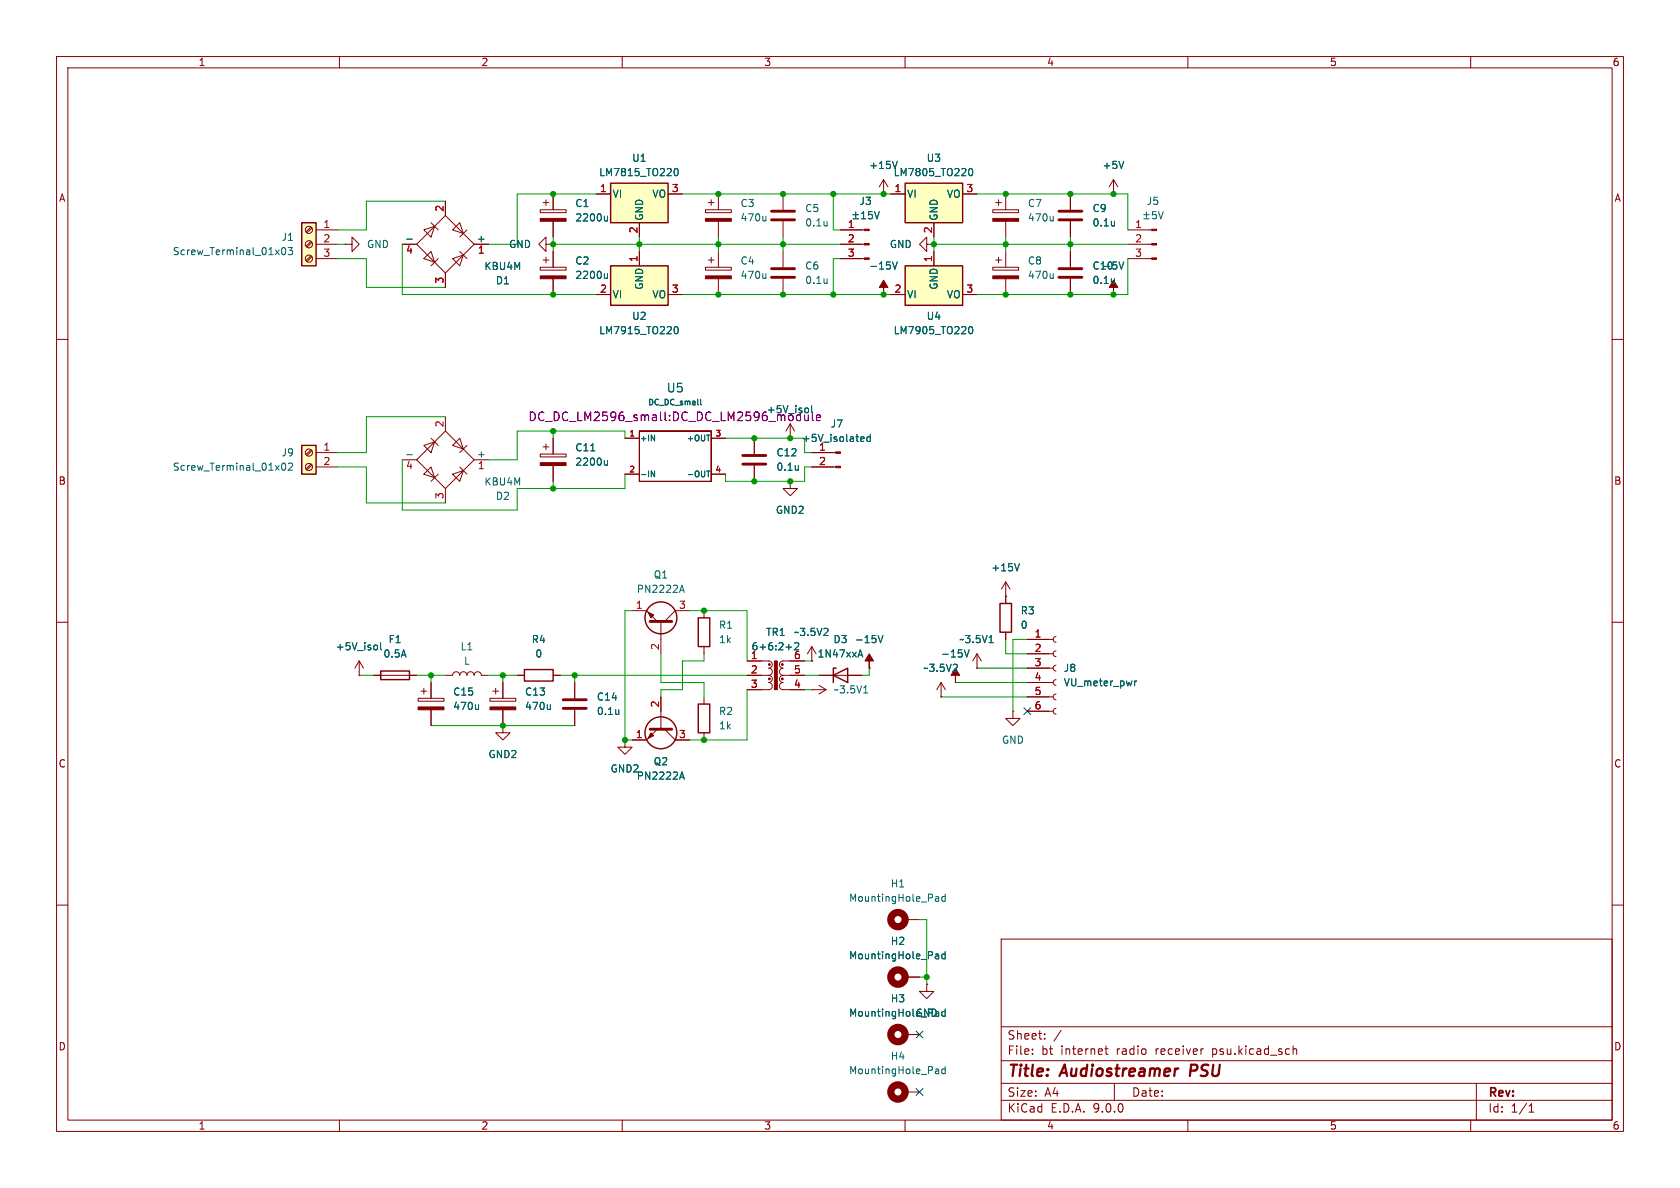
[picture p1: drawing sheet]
<svg xmlns="http://www.w3.org/2000/svg" width="297mm" height="210mm" viewBox="0 0 297 210" stroke-linecap="round" stroke-linejoin="round" font-family="sans-serif">
<g fill="none" stroke="#840000" stroke-width=".18">
<path d="M10 10h277v190h-277zM12 12h273v186h-273zM60 10v2M110 10v2M160 10v2M210 10v2M260 10v2M76.2 39.4l1.3 1.2M78.7 38.1l5.1 5.1-5.1 5.1-5-5.1zM78.7 35.6v2.5M81.3 39.4l.6 1.9-1.9-.7zM95.5 37.1h4.6v.5h-4.6z"/>
<path d="M96 35.8h1M96.5 35.3v1M97.8 34.3v2.8M97.8 39.1v2.8M156.2 34.3h.1M156.2 31.8l-.8 1.2M156.2 31.8l.8 1.2M156.2 31.8v2.5M61 43.2h1.2v-1.3l1.3 1.3-1.3 1.3v-1.3M61 43.2h.1M71.1 43.2h2.6M74.9 45.7l1.3-1.2 .6 1.9z"/>
<path d="M74.9 40.6l1.9-.6-.6 1.9zM77.5 45.7l-1.3 1.3M78.7 48.3v2.5M80 45.7l1.9-.6-.6 1.9zM81.3 44.5l1.2 1.2M82.5 40.6l-1.2 1.3M83.8 43.2h2.6M95.5 47.2h4.6v.6h-4.6zM96 46h1M96.5 43.2v-1.3l-1.3 1.3 1.3 1.3v-1.3h1.3M96.5 45.5v1M97.8 43.2h.1"/>
<path d="M97.8 44.5v2.7M97.8 49.3v2.8M148.6 40.6h4.2M148.6 43.2h4.2M148.6 45.7h4.2M156.2 52.1h.1M10 60h2M96 79h1M96.5 78.5v1M97.8 77.5v2.8M110.5 77.5h2.5M113 76.2v8.9z"/>
<path d="M113 76.2h12.7zM125.7 76.2v8.9zM125.7 77.5h2.6M133.3 77.5v2.8M285 60h2M95.5 80.3h4.6v.5h-4.6zM97.8 82.3v2.8M110.5 83.8h2.5M113 85.1h12.7zM125.7 83.8h2.6M133.3 82.3v2.8M139.7 85.1v1.3h1.3l-1.3 1.2-1.3-1.2h1.3"/>
<path d="M139.7 85.1h.1M10 110h2M111.8 108h2.5l1.9 1.9M116.8 109.9v5.7M121.9 108h-2.5l-1.9 1.9M124.5 108v1.2M124.5 114.3v1.3M285 110h2M101.6 120.7v2.7M101.6 125.5v2.8M110.5 130.8v1.3h1.3l-1.3 1.3-1.3-1.3h1.3M110.5 130.8h.1"/>
<path d="M116.2 128.9l-1.9 1.9h-2.5M116.8 123.2v5.7M117.5 128.9l1.9 1.9h2.5M124.5 123.2v1.3M124.5 129.5v1.3M10 160h2M163.8 174v1.3h1.3l-1.3 1.2-1.2-1.2h1.2M163.8 174h.1M177 166h108v32h-108zM285 160h2M60 198v2M110 198v2"/>
<path d="M160 198v2M160 182.9h2.6M160 193h2.6M177 194.5h108M177 191.5h108M177 187.5h108M177 181.5h108M182.5 186.3v.1M182.5 185.5v.1M184.7 183.6v.1M184.7 182.8v.1M187.6 182.1l-1.3 2"/>
<path d="M195.3 185.4h.6M195.5 184.9v1.3l.4 .2M197 191.5v3M210 198v2M212.6 185.4h.1M228.6 185.5l.2-.1 .4 .1v.9M228.6 184.9v1.5M260 198v2M261 191.5v6.5M270.3 196.6h.9M270.3 195.5l.4-.4v1.5"/>
</g>
<path d="M210.6 188.2l-.3 2" fill="none" stroke="#840000" stroke-width=".4"/>
<g fill="#840000" stroke="#840000" stroke-width=".18">
<path d="M95.5 48.8h4.6v.5h-4.6z"/>
<path d="M114.6 108.2l1 .5-.5 .5z"/>
<path d="M95.5 38.6h4.6v.5h-4.6z"/>
<path d="M156.2 49.5l.8 1.3h-.8v1.3v-1.3h-.8z"/>
<path d="M115.1 129.5l.5 .5-1 .6z"/>
<path d="M152.8 40.5h.9v.3h-.9z"/>
<path d="M152.8 43.1h.9v.2h-.9z"/>
<path d="M152.8 45.6h.9v.2h-.9z"/>
<path d="M95.5 81.8h4.6v.5h-4.6z"/>
</g>
<g fill="none" stroke="#006464" stroke-width=".18">
<path d="M107.4 38.2v.9M107.4 38.9l-.2 .2-.3-.1M150.8 38h1M150.8 38.7h1M151.3 37.5v.9M152.3 38.7h.7M152.3 37.8l.4-.4v1.3M154.2 37.4h-.6l-.1 .6 .2-.1 .4 .1 .1 .1v.5l-.2 .1-.5-.1M154.6 37.4l.4 1.3 .5-1.3M158.6 28.5l-.4 1.3M71.9 42.3h1M107.4 48.4v.8"/>
<path d="M107.4 49.1l-.2 .1h-.3M157.8 46.3l.4 1.3 .4-1.3M104.4 79.7h.8M115.1 76.9l.6 1v-1M123.9 70.6v.8l.1 .2M107.4 81.4v.8M107.4 82.1l-.2 .1h-.3M115.1 83.3l.6 1v-1M124.9 83.3h.6M141.1 82.3v.8M141.1 83v.1M120.3 104.4h.6"/>
<path d="M120.6 103.4l.4 1.3M109.4 125.5v.8M109.4 126.2h-.1M120.3 137.4h.6M120.6 136.5l.4 1.2M167.1 178.4v1.2M167.1 178.9l-.4-.1-.2 .2 .1 .6h.5M165.5 189h.3l.1 .1v.7M165.9 189.7l-.4 .1M165.9 189.3h-.4M167.1 188.5v1.3M167.1 189h-.4l-.2 .2 .1 .5h.5"/>
</g>
<path d="M131.3 80.5h4.1M131.3 82h4.1M114.9 109.9h3.8M99.6 123.7h4M99.6 125.2h4M114.9 128.9h3.8" fill="none" stroke="#840000" stroke-width=".51"/>
<g fill="none" stroke="#840000" stroke-width=".25">
<path d="M123.4 109.2h2.1v5.1h-2.1zM123.4 124.5h2.1v5h-2.1z"/>
<circle cx="116.8" cy="109.2" r="2.82"/>
<circle cx="116.8" cy="129.5" r="2.82"/>
</g>
<g fill="none" stroke="#840000" stroke-width="1.3">
<circle cx="158.7" cy="193" r="1.27"/>
<circle cx="158.7" cy="182.9" r="1.27"/>
</g>
<path d="M141.5 72.8v1.6M141.5 74.3l-.4 .1M142.2 73.3l.1 1 .4 .1 .2-.2M142.9 73.3v1.1M143.6 72.8v1.3l.2 .3M144.3 73.8l.8-.1-.1-.3-.4-.1-.3 .3 .1 .7h.6" fill="none" stroke="#840084" stroke-width=".18"/>
<path d="M53.3 78.7h2.6v5.1h-2.6z" fill="#ffffc2"/>
<path d="M53.3 78.7h2.6v5.1h-2.6z" fill="none" stroke="#840000" stroke-width=".25"/>
<g fill="none" stroke="#840000" stroke-width=".18">
<path d="M55 79.5l-.9 .8M55.1 79.7l-.8 .8M139.7 77.5h.1M139.7 74.9l-.8 1.3M139.7 74.9l.8 1.3M139.7 74.9v2.6M55 82l-.9 .9M55.1 82.2l-.8 .9M55.9 80h3.8M55.9 82.6h3.8M172.7 118.1h.1M172.7 115.6l-.7 1.2"/>
<path d="M172.7 115.6l.8 1.2M172.7 115.6v2.5M168.9 120.7h.1"/>
<circle cx="54.6" cy="80" r=".63"/>
<circle cx="54.6" cy="82.5" r=".63"/>
</g>
<path d="M142.7 72.1l.2 .3v.3l-.2 .3M143.5 71.7v1.1l.2 .2M49.9 82l.2-.1a.68 .68 0 0 1 .4 .6 .68 .68 0 0 1-.4 .6l-.2-.1-.1-.4zM51 82l.5-.1 .2 .3-.8 .9h.8M170.5 114.9l.4 1.2 .4-1.2M174.9 113.6h.7" fill="none" stroke="#006464" stroke-width=".18"/>
<path d="M168.9 118.1l.8 1.3h-.8v1.3v-1.3h-.8z" fill="#840000" stroke="#840000" stroke-width=".18"/>
<path d="M160 47h10.2v7h-10.2z" fill="#ffffc2"/>
<path d="M160 47h10.2v7h-10.2zM176.8 106.7h2v5.1h-2z" fill="none" stroke="#840000" stroke-width=".25"/>
<g fill="none" stroke="#840000" stroke-width=".18">
<path d="M157.5 52.1h2.5M165.1 44.5v2.5M170.2 52.1h2.5M74.9 78.7l1.9-.6-.6 1.9zM76.2 77.5l1.3 1.2M78.7 76.2l5.1 5.1-5.1 5.1-5-5.1zM78.7 73.7v2.5M80 78.7l1.3-1.2 .6 1.9zM82.5 78.7l-1.2 1.3M71.1 81.3h2.6M74.9 83.8l1.3-1.2 .6 1.9zM77.5 83.8l-1.3 1.3"/>
<path d="M78.7 86.4v2.5M80 83.8l1.9-.6-.6 1.9zM81.3 82.6l1.2 1.2M83.8 81.3h2.6M143.5 80h4.2M143.5 82.6h4.2M153.7 118.1h.1M177.8 105.4h.1M177.8 102.9l-.8 1.2M177.8 102.9l.8 1.2M177.8 102.9v3.8M177.8 111.8v1.2"/>
<path d="M181.6 113h4.6M181.6 115.6h4.6M181.6 118.1h4.6M186.7 112.5l-.4 .2-.1 .3 .1 .4 .4 .1M186.7 115.1l-.4 .1-.1 .4 .1 .3 .4 .2M186.7 117.6l-.4 .2-.1 .3 .1 .4 .4 .1M143.5 121.9h.1M143.5 121.9h2.5M144.8 121.2l1.2 .7M146 121.9l-1.2 .8M166.4 123.2h.1M166.4 120.7l-.8 1.2"/>
<path d="M166.4 120.7l.7 1.2M166.4 120.7v2.5M179.1 125.7v1.3h1.2l-1.2 1.3-1.3-1.3h1.3M179.1 125.7h.1M181.6 120.7h4.6M181.6 123.2h4.6M181.6 125.7h4.6M186.7 120.1l-.4 .2-.1 .4 .1 .3 .4 .2M186.7 122.7l-.4 .1-.1 .4 .1 .3 .4 .2M186.7 125.2l-.4 .2-.1 .3 .1 .4 .4 .1M160 162.6h2.6M160 172.7h2.6"/>
</g>
<g fill="none" stroke="#006464" stroke-width=".18">
<path d="M171.4 57.9l.1-.2a.68 .68 0 0 1 .5 .7 .68 .68 0 0 1-.5 .6l-.1-.1-.2-.4zM152.3 77.2l.4 .1 .1 .2-.6 .1M152.7 78h-.4M153.9 77.3l-.4-.1-.3 .2 .2 .6h.5M153.9 76.8v1.2M71.9 80.4h1M180.2 99.6l-.4 1.3M155.2 112.3l.5 1.3 .4-1.3M152.7 122.5h.7M200.6 120.4v.8M201 120.4l-.4 .2M165.5 158.5h.3l.1 .2v.6"/>
<path d="M165.9 159.3h-.4M165.9 158.8h-.4M167.1 158.5h-.4l-.2 .2 .1 .6h.5M167.1 158.1v1.2M165.5 168.6h.3l.1 .2v.7M165.9 169.4l-.4 .1M165.9 168.9l-.4 .1M167.1 168.2v1.3M167.1 168.7l-.4-.1-.2 .3 .1 .5h.5"/>
</g>
<g fill="none" stroke="#840000" stroke-width="1.3">
<circle cx="158.7" cy="162.6" r="1.27"/>
<circle cx="158.7" cy="172.7" r="1.27"/>
</g>
<g fill="#840000" stroke="#840000" stroke-width=".18">
<path d="M147.7 79.9h.9v.2h-.9z"/>
<path d="M147.7 82.4h.9v.3h-.9z"/>
<path d="M153.7 115.6l.7 1.2h-.7v1.3v-1.3h-.8z"/>
</g>
<path d="M53.3 39.4h2.6v7.6h-2.6z" fill="#ffffc2"/>
<path d="M53.3 39.4h2.6v7.6h-2.6zM67.3 118.6h5.1v1.5h-5.1zM92.7 118.4h5.1v2h-5.1zM147.3 119.4l2.6-1.3v2.6zM147.8 118.1h-.5v2.6" fill="none" stroke="#840000" stroke-width=".25"/>
<g fill="none" stroke="#840000" stroke-width=".18">
<path d="M138.4 34.3v2.8M138.4 39.1v2.8M175.5 37.1h4.6v.5h-4.6zM176 35.8h1M176.5 35.3v1M177.8 34.3v2.8M177.8 39.1v2.8M55 40.1l-.9 .9M55 42.7l-.9 .8M55 45.2l-.9 .9M55.1 40.3l-.8 .8M55.1 42.8l-.8 .9"/>
<path d="M55.1 45.4l-.8 .8M55.9 40.6h3.8M55.9 43.2h3.8M55.9 45.7h3.8M124.7 47.2h4.6v.6h-4.6zM125.2 46h1M125.7 45.5v1M127 44.5v2.7M127 49.3v2.8M63.5 119.4h.1M63.5 116.8l-.8 1.3M63.5 116.8l.8 1.3"/>
<path d="M63.5 116.8v2.6M66 119.4h7.7M78.7 119.4h1.3a.64 .64 0 0 1 .6-.7 .64 .64 0 0 1 .7 .7 .64 .64 0 0 1 .6-.7 .64 .64 0 0 1 .6 .7 .64 .64 0 0 1 .7-.7 .64 .64 0 0 1 .6 .7 .64 .64 0 0 1 .7-.7 .64 .64 0 0 1 .6 .7h1.3M91.4 119.4h1.3M97.8 119.4h1.3M144.8 119.4h7.6M73.9 123.4h4.6v.6h-4.6zM74.4 122.2h1M74.9 121.7v1M76.2 120.7v2.7M76.2 125.5v2.8M86.6 123.4h4.6v.6h-4.6z"/>
<path d="M87.1 122.2h1M87.6 121.7v1M88.9 128.3v1.2h1.3l-1.3 1.3-1.3-1.3h1.3M88.9 128.3h.1M88.9 120.7v2.7M88.9 125.5v2.8"/>
<circle cx="54.6" cy="40.6" r=".63"/>
<circle cx="54.6" cy="45.7" r=".63"/>
<circle cx="54.6" cy="43.2" r=".63"/>
</g>
<g fill="none" stroke="#006464" stroke-width=".18">
<path d="M146.2 39.1v.8M146.2 39.8v.1M186.2 38.2v.9M186.2 38.9l-.2 .2M49.9 43.9l.2-.1a.68 .68 0 0 1 .4 .6 .68 .68 0 0 1-.4 .6l-.2-.1-.1-.4zM50.9 43.8h.8l-.4 .4 .4 .2v.5l-.2 .1-.6-.1M135.4 48.4v.8M135.4 49.1l-.2 .1M66.5 114l.2 .3v.3l-.2 .3M67.3 113.6v1.1M151.8 115.8h.6M152.1 114.9l.4 1.2"/>
<path d="M84.6 124.6v.8M84.6 125.3l-.2 .1M97.3 124.6v.8M97.3 125.3l-.2 .1"/>
</g>
<g fill="#840000" stroke="#840000" stroke-width=".18">
<path d="M86.6 125h4.6v.5h-4.6z"/>
<path d="M124.7 48.8h4.6v.5h-4.6z"/>
<path d="M175.5 38.6h4.6v.5h-4.6z"/>
<path d="M73.9 125h4.6v.5h-4.6z"/>
</g>
<path d="M136.4 37.3h4.1M136.4 38.9h4.1" fill="none" stroke="#840000" stroke-width=".51"/>
<path d="M160 32.4h10.2v7h-10.2z" fill="#ffffc2"/>
<path d="M160 32.4h10.2v7h-10.2z" fill="none" stroke="#840000" stroke-width=".25"/>
<g fill="none" stroke="#840000" stroke-width=".18">
<path d="M124.7 37.1h4.6v.5h-4.6zM125.2 35.8h1M125.7 35.3v1M127 34.3v2.8M127 39.1v2.8M157.5 34.3h2.5M165.1 39.4v2.5M170.2 34.3h2.5M189.2 34.3v2.8M189.2 39.1v2.8M138.4 44.5v2.7M138.4 49.3v2.8"/>
<path d="M163.8 43.2v-1.3l-1.2 1.3 1.2 1.3v-1.3h1.3M165.1 43.2h.1M175.5 47.2h4.6v.6h-4.6zM176 46h1M176.5 45.5v1M177.8 44.5v2.7M177.8 49.3v2.8M189.2 44.5v2.7M189.2 49.3v2.8M196.8 52.1h.1"/>
</g>
<path d="M135.4 38.2v.9M135.4 38.9l-.2 .2M171.4 29.9l.1-.1a.68 .68 0 0 1 .5 .6 .68 .68 0 0 1-.5 .7l-.1-.2-.2-.3zM197 39.1v.8M197 39.8v.1M146.2 49.3v.8M146.2 50h.1M186.2 48.4v.8M186.2 49.1l-.2 .1M197 49.3v.8M197 50h.1M197.8 46.3l.4 1.3 .5-1.3" fill="none" stroke="#006464" stroke-width=".18"/>
<g fill="#840000" stroke="#840000" stroke-width=".18">
<path d="M175.5 48.8h4.6v.5h-4.6z"/>
<path d="M196.8 49.5l.8 1.3h-.8v1.3v-1.3h-.7z"/>
<path d="M124.7 38.6h4.6v.5h-4.6z"/>
</g>
<path d="M187.2 37.3h4.1M187.2 38.9h4.1M136.4 47.5h4.1M136.4 49h4.1M187.2 47.5h4.1M187.2 49h4.1" fill="none" stroke="#840000" stroke-width=".51"/>
<path d="M107.9 32.4h10.2v7h-10.2z" fill="#ffffc2"/>
<path d="M107.9 32.4h10.2v7h-10.2z" fill="none" stroke="#840000" stroke-width=".25"/>
<g fill="none" stroke="#840000" stroke-width=".18">
<path d="M105.4 34.3h2.5M113 39.4v2.5M118.1 34.3h2.5M196.8 34.3h.1M196.8 31.8l-.7 1.2M196.8 31.8l.8 1.2M196.8 31.8v2.5M199.4 40.6h4.2M199.4 43.2h4.2M199.4 45.7h4.2M143.5 116.8h.1M143.5 114.3l-.8 1.3"/>
<path d="M143.5 114.3l.8 1.3M143.5 114.3v2.5"/>
</g>
<path d="M119.3 29.9l.2-.1a.68 .68 0 0 1 .4 .6 .68 .68 0 0 1-.4 .7 .84 .84 0 0 1-.2-1.2zM198.7 28.5l-.5 1.3M202.2 38h1M202.2 38.7h1M202.7 37.5v.9M204.4 37.4h-.6l-.1 .6 .2-.1 .4 .1 .1 .1v.5l-.2 .1-.5-.1M204.8 37.4l.4 1.3 .4-1.3" fill="none" stroke="#006464" stroke-width=".18"/>
<g fill="#840000" stroke="#840000" stroke-width=".18">
<path d="M203.6 40.5h.9v.3h-.9z"/>
<path d="M203.6 43.1h.9v.2h-.9z"/>
<path d="M203.6 45.6h.9v.2h-.9z"/>
</g>
<path d="M107.9 47h10.2v7h-10.2z" fill="#ffffc2"/>
<g fill="none" stroke="#840000" stroke-width=".25">
<path d="M107.9 47h10.2v7h-10.2z"/>
<circle cx="136" cy="117.5" r=".13"/>
<circle cx="138.3" cy="117.5" r=".13"/>
<circle cx="136" cy="120" r=".13"/>
<circle cx="138.3" cy="120" r=".13"/>
</g>
<g fill="none" stroke="#840000" stroke-width=".18">
<path d="M78.7 35.6v2.5M97.8 34.3v2.8M97.8 39.1v2.8M105.4 34.3h2.5M113 39.4v2.5M118.1 34.3h2.5M156.2 34.3h.1M157.5 34.3h2.5M165.1 39.4v2.5M170.2 34.3h2.5M189.2 34.3v2.8M189.2 39.1v2.8"/>
<path d="M196.8 34.3h.1M71.1 43.2h2.6M78.7 48.3v2.5M83.8 43.2h2.6M97.8 43.2h.1M97.8 44.5v2.7M97.8 49.3v2.8M105.4 52.1h2.5M113 44.5v2.5M118.1 52.1h2.5M148.6 43.2h3.8M148.6 40.6h3.8"/>
<path d="M148.6 45.7h3.8M156.2 52.1h.1M157.5 52.1h2.5M165.1 43.2h.1M165.1 44.5v2.5M170.2 52.1h2.5M189.2 44.5v2.7M189.2 49.3v2.8M196.8 52.1h.1M97.8 77.5v2.8M110.5 77.5h2.5M125.7 77.5h2.6"/>
<path d="M133.3 77.5v2.8M139.7 77.5h.1M97.8 82.3v2.8M110.5 83.8h2.5M125.7 83.8h2.6M133.3 82.3v2.8M139.7 85.1h.1M143.5 80h3.8M143.5 82.6h3.8M63.5 119.4h.1M66 119.4h1.3M72.4 119.4h1.3"/>
<path d="M91.4 119.4h1.3M97.8 119.4h1.3M132.1 116.8h3.8a.64 .64 0 0 1 .6 .7 .64 .64 0 0 1-.6 .6M132.1 119.4h3.8M135.9 119.4a.64 .64 0 0 1 .6 .6 .64 .64 0 0 1-.6 .7 .64 .64 0 0 1 .6 .6 .64 .64 0 0 1-.6 .6h-3.8M135.9 118.1a.64 .64 0 0 1 .6 .6 .64 .64 0 0 1-.6 .7M138.4 118.1a.63 .63 0 0 0-.6 .6 .63 .63 0 0 0 .6 .7M138.4 119.4a.63 .63 0 0 0-.6 .6 .63 .63 0 0 0 .6 .7 .64 .64 0 0 0-.6 .6 .64 .64 0 0 0 .6 .6h3.8M138.4 119.4h3.8M142.2 116.8h-3.8a.63 .63 0 0 0-.6 .7 .63 .63 0 0 0 .6 .6M143.5 116.8h.1M144.8 119.4h2.5"/>
<path d="M149.9 119.4h2.5M153.7 118.1h.1M172.7 118.1h.1M177.8 105.4h.1M177.8 105.4v1.3M177.8 111.8v1.2M181.6 113h3.8M181.6 115.6h3.8M181.6 118.1h3.8M76.2 120.7v2.7M76.2 125.5v2.8M88.9 128.3h.1"/>
<path d="M88.9 120.7v2.7M88.9 125.5v2.8M101.6 120.7v2.7M101.6 125.5v2.8M110.5 130.8h.1M111.8 130.8h2.5M116.8 123.2v2.5M119.4 130.8h2.5M166.4 123.2h.1M168.9 120.7h.1M181.6 120.7h3.8M181.6 123.2h3.8"/>
<path d="M181.6 125.7h3.8M160 172.7h2.6M163.8 174h.1M160 182.9h2.6"/>
</g>
<g fill="none" stroke="#006464" stroke-width=".18">
<path d="M107.4 38.2v.9M107.4 38.9l-.2 .2-.3-.1M119.3 29.9l.2-.1a.68 .68 0 0 1 .4 .6 .68 .68 0 0 1-.4 .7 .84 .84 0 0 1-.2-1.2zM150.8 38h1M150.8 38.7h1M151.3 37.5v.9M152.3 38.7h.7M152.3 37.8l.4-.4v1.3M154.2 37.4h-.6l-.1 .6 .2-.1 .4 .1 .1 .1v.5l-.2 .1-.5-.1M154.6 37.4l.4 1.3 .5-1.3M158.6 28.5l-.4 1.3M171.4 29.9l.1-.1a.68 .68 0 0 1 .5 .6 .68 .68 0 0 1-.5 .7l-.1-.2-.2-.3z"/>
<path d="M197 39.1v.8M197 39.8v.1M198.7 28.5l-.5 1.3M71.9 42.3h1M107.4 48.4v.8M107.4 49.1l-.2 .1h-.3M119.3 57.8l.2-.1a.68 .68 0 0 1 .4 .7 .68 .68 0 0 1-.4 .6 .84 .84 0 0 1-.2-1.2zM157.8 46.3l.4 1.3 .4-1.3M171.4 57.9l.1-.2a.68 .68 0 0 1 .5 .7 .68 .68 0 0 1-.5 .6l-.1-.1-.2-.4zM197 49.3v.8M197 50h.1M197.8 46.3l.4 1.3 .5-1.3"/>
<path d="M104.4 79.7h.8M115.1 76.9l.6 1v-1M123.9 70.6v.8l.1 .2M142.7 72.1l.2 .3v.3l-.2 .3M143.5 71.7v1.1l.2 .2M152.3 77.2l.4 .1 .1 .2-.6 .1M152.7 78h-.4M153.9 77.3l-.4-.1-.3 .2 .2 .6h.5M153.9 76.8v1.2M107.4 81.4v.8M107.4 82.1l-.2 .1h-.3M115.1 83.3l.6 1v-1"/>
<path d="M124.9 83.3h.6M141.1 82.3v.8M141.1 83v.1M180.2 99.6l-.4 1.3M66.5 114l.2 .3v.3l-.2 .3M67.3 113.6v1.1M139 114.4h.9M140.5 113.7l.5-.1 .2 .4-.8 .9M151.8 115.8h.6M152.1 114.9l.4 1.2M155.2 112.3l.5 1.3 .4-1.3M170.5 114.9l.4 1.2 .4-1.2"/>
<path d="M174.9 113.6h.7M84.6 124.6v.8M84.6 125.3l-.2 .1M97.3 124.6v.8M97.3 125.3l-.2 .1M109.4 125.5v.8M109.4 126.2h-.1M120.3 137.4h.6M120.6 136.5l.4 1.2M200.6 120.4v.8M201 120.4l-.4 .2M165.5 168.6h.3l.1 .2v.7"/>
<path d="M165.9 169.4l-.4 .1M165.9 168.9l-.4 .1M167.1 168.2v1.3M167.1 178.4v1.2M167.1 178.9l-.4-.1-.2 .2 .1 .6h.5M167.1 168.7l-.4-.1-.2 .3 .1 .5h.5"/>
</g>
<path d="M136.9 116.8h.5v5.1h-.5z" fill="#840000" stroke="#840000" stroke-width=".18"/>
<g fill="none" stroke="#009600" stroke-width=".18">
<path d="M78.7 35.6h-13.9v5h-5.1M105.4 34.3h-14v8.9h-5M120.6 34.3h36.9M147.3 34.3v6.3h1.3M172.7 34.3h26.7v6.3M59.7 45.7h5.1v5.1h13.9M59.7 43.2h1.3M71.1 43.2v8.9h34.3M97.8 43.2h50.8M97.8 41.9v2.6M113 41.9v2.6M120.6 52.1h36.9"/>
<path d="M127 41.9v2.6M138.4 41.9v2.6M148.6 45.7h-1.3v6.4M165.1 43.2h34.3M165.1 41.9v2.6M177.8 41.9v2.6M189.2 41.9v2.6M199.4 45.7v6.4h-26.7M78.7 73.7h-13.9v6.3h-5.1M97.8 76.2v1.3M110.5 77.5v-1.3h-19.1v5.1h-5M128.3 77.5h13.9v2.5h1.3"/>
<path d="M59.7 82.6h5.1v6.3h13.9M71.1 81.3v8.9h20.3v-3.8h19.1v-2.6M97.8 85.1v1.3M143.5 82.6h-1.3v2.5h-13.9v-1.3M63.5 119.4h2.5M73.7 119.4h5M76.2 119.4v1.3M86.4 119.4h5M88.9 119.4v1.3M99.1 119.4h33M101.6 119.4v1.3M111.8 108h-1.3v22.8h1.3"/>
<path d="M116.8 115.6v5.1h7.7v2.5M121.9 108h10.2v8.8M124.5 115.6v1.2h-3.9v5.1h-3.8v1.3M142.2 119.4h2.6M142.2 116.8h1.3M153.7 118.1v1.3h-1.3M172.7 118.1h8.9M177.8 113v2.6h3.8M181.6 113h-2.5v12.7M76.2 128.3h25.4M132.1 121.9v8.9h-10.2M142.2 121.9h1.3"/>
<path d="M166.4 123.2h15.2M168.9 120.7h12.7M162.6 162.6h1.2v11.4M162.6 172.7h1.2"/>
</g>
<path d="M181 125.1l1.2 1.2M182.2 125.1l-1.2 1.2M162 192.4l1.2 1.2M162 182.3l1.2 1.2M163.2 192.4l-1.2 1.2M163.2 182.3l-1.2 1.2" fill="none" stroke="#000084" stroke-width=".18"/>
<path d="M141.5 72.8v1.6M141.5 74.3l-.4 .1M142.2 73.3l.1 1 .4 .1 .2-.2M142.9 73.3v1.1M143.6 72.8v1.3l.2 .3M144.3 73.8l.8-.1-.1-.3-.4-.1-.3 .3 .1 .7h.6" fill="none" stroke="#840084" stroke-width=".18"/>
<g fill="#009600" stroke="#009600" stroke-width=".18">
<circle cx="97.8" cy="34.3" r=".46"/>
<circle cx="97.8" cy="43.2" r=".46"/>
<circle cx="97.8" cy="52.1" r=".46"/>
<circle cx="127" cy="43.2" r=".46"/>
<circle cx="127" cy="52.1" r=".46"/>
<circle cx="138.4" cy="43.2" r=".46"/>
<circle cx="138.4" cy="34.3" r=".46"/>
<circle cx="138.4" cy="52.1" r=".46"/>
<circle cx="127" cy="34.3" r=".46"/>
<circle cx="113" cy="43.2" r=".46"/>
<circle cx="147.3" cy="52.1" r=".46"/>
<circle cx="156.2" cy="52.1" r=".46"/>
<circle cx="147.3" cy="34.3" r=".46"/>
<circle cx="156.2" cy="34.3" r=".46"/>
<circle cx="133.3" cy="85.1" r=".46"/>
<circle cx="139.7" cy="85.1" r=".46"/>
<circle cx="133.3" cy="77.5" r=".46"/>
<circle cx="139.7" cy="77.5" r=".46"/>
<circle cx="97.8" cy="86.4" r=".46"/>
<circle cx="97.8" cy="76.2" r=".46"/>
<circle cx="177.8" cy="34.3" r=".46"/>
<circle cx="165.1" cy="43.2" r=".46"/>
<circle cx="177.8" cy="43.2" r=".46"/>
<circle cx="177.8" cy="52.1" r=".46"/>
<circle cx="189.2" cy="52.1" r=".46"/>
<circle cx="196.8" cy="52.1" r=".46"/>
<circle cx="189.2" cy="34.3" r=".46"/>
<circle cx="189.2" cy="43.2" r=".46"/>
<circle cx="196.8" cy="34.3" r=".46"/>
<circle cx="124.5" cy="108" r=".46"/>
<circle cx="124.5" cy="130.8" r=".46"/>
<circle cx="110.5" cy="130.8" r=".46"/>
<circle cx="163.8" cy="172.7" r=".46"/>
<circle cx="88.9" cy="128.3" r=".46"/>
<circle cx="76.2" cy="119.4" r=".46"/>
<circle cx="101.6" cy="119.4" r=".46"/>
<circle cx="88.9" cy="119.4" r=".46"/>
</g>
<g font-size="2.8" fill="#840000">
<text x="178" y="190.9">Title:</text>
<text x="187.7" y="190.9">Audiostreamer</text>
<text x="211.2" y="190.9">PSU</text>
</g>
<text font-size="2.1" fill="#006464" x="117.8" y="69.6">U5</text>
<text font-size="2.1" fill="#840084" x="93.3" y="74.7">DC_DC_LM2596_small:DC_DC_LM2596_module</text>
<g font-size="2.1" fill="#840000">
<text x="178" y="184">Sheet:</text>
<text x="178" y="186.7">File:</text>
<text x="184.1" y="186.7">bt</text>
<text x="187.6" y="186.7">internet</text>
<text x="197.5" y="186.7">radio</text>
<text x="204.6" y="186.7">receiver</text>
<text x="214.7" y="186.7">psu.kicad_sch</text>
<text x="178" y="196.9">KiCad</text>
<text x="178" y="194.1">Size:</text>
<text x="184.7" y="194.1">A4</text>
<text x="185.7" y="196.9">E.D.A.</text>
<text x="193.3" y="196.9">9.0.0</text>
<text x="200" y="194.1">Date:</text>
<text x="263" y="194.3">Rev:</text>
<text x="263" y="196.9">Id:</text>
<text x="267.1" y="196.9">1/1</text>
</g>
<g font-size="1.8" fill="#840000">
<text x="35" y="11.9">1</text>
<text x="85" y="11.9">2</text>
<text x="135" y="11.9">3</text>
<text x="185" y="11.9">4</text>
<text x="235" y="11.9">5</text>
<text x="285" y="11.9">6</text>
<text x="10.3" y="35.9">A</text>
<text x="285.3" y="35.9">A</text>
<text x="10.3" y="85.9">B</text>
<text x="285.3" y="85.9">B</text>
<text x="10.3" y="135.9">C</text>
<text x="285.3" y="135.9">C</text>
<text x="10.3" y="185.9">D</text>
<text x="285.3" y="185.9">D</text>
<text x="35" y="199.9">1</text>
<text x="85" y="199.9">2</text>
<text x="135" y="199.9">3</text>
<text x="185" y="199.9">4</text>
<text x="235" y="199.9">5</text>
<text x="285" y="199.9">6</text>
</g>
<g font-size="1.8" fill="#006464">
<text x="111.7" y="28.8">U1</text>
<text x="163.7" y="28.8">U3</text>
<text x="105.8" y="31.3">LM7815_TO220</text>
<text x="108.2" y="35.2">VI</text>
<text x="115.2" y="35.2">VO</text>
<text x="153.6" y="30.1">+15V</text>
<text x="157.9" y="31.3">LM7805_TO220</text>
<text x="160.3" y="35.2">VI</text>
<text x="167.3" y="35.2">VO</text>
<text x="194.8" y="30.1">+5V</text>
<text x="101.6" y="36.8">C1</text>
<text x="101.6" y="39.3">2200u</text>
<text x="113.9" y="39.1" transform="rotate(-90 113.9 39.1)">GND</text>
<text x="130.8" y="36.8">C3</text>
<text x="130.8" y="39.3">470u</text>
<text x="142.2" y="37.7">C5</text>
<text x="142.2" y="40.2">0.1u</text>
<text x="151.8" y="36.4">J3</text>
<text x="166" y="39.1" transform="rotate(-90 166 39.1)">GND</text>
<text x="181.6" y="36.8">C7</text>
<text x="181.6" y="39.3">470u</text>
<text x="193" y="37.7">C9</text>
<text x="193" y="40.2">0.1u</text>
<text x="202.6" y="36.4">J5</text>
<text x="30.4" y="45.3">Screw_Terminal_01x03</text>
<text x="49.7" y="42.8">J1</text>
<text x="64.8" y="44">GND</text>
<text x="84.2" y="42.9">+</text>
<text x="85.5" y="47.9">KBU4M</text>
<text x="89.9" y="44">GND</text>
<text x="101.6" y="47">C2</text>
<text x="130.8" y="47">C4</text>
<text x="142.2" y="47.9">C6</text>
<text x="153.6" y="47.9">-15V</text>
<text x="157.2" y="44">GND</text>
<text x="181.6" y="47">C8</text>
<text x="193" y="47.9">C10</text>
<text x="194.8" y="47.9">-5V</text>
<text x="87.6" y="50.5">D1</text>
<text x="101.6" y="49.5">2200u</text>
<text x="108.2" y="52.9">VI</text>
<text x="113.9" y="51.3" transform="rotate(-90 113.9 51.3)">GND</text>
<text x="115.2" y="52.9">VO</text>
<text x="130.8" y="49.5">470u</text>
<text x="142.2" y="50.4">0.1u</text>
<text x="160.3" y="52.9">VI</text>
<text x="166" y="51.3" transform="rotate(-90 166 51.3)">GND</text>
<text x="167.3" y="52.9">VO</text>
<text x="181.6" y="49.5">470u</text>
<text x="193" y="50.4">0.1u</text>
<text x="105.8" y="59.3">LM7915_TO220</text>
<text x="111.7" y="56.7">U2</text>
<text x="157.9" y="59.3">LM7905_TO220</text>
<text x="163.7" y="56.7">U4</text>
<text x="135.5" y="73.3">+5V_isol</text>
<text x="146.8" y="75.8">J7</text>
<text x="30.4" y="83.4">Screw_Terminal_01x02</text>
<text x="49.7" y="80.9">J9</text>
<text x="84.2" y="81">+</text>
<text x="101.6" y="80">C11</text>
<text x="101.6" y="82.5">2200u</text>
<text x="137.2" y="80.9">C12</text>
<text x="137.2" y="83.4">0.1u</text>
<text x="141.7" y="78.3">+5V_isolated</text>
<text x="85.5" y="86">KBU4M</text>
<text x="87.6" y="88.6">D2</text>
<text x="137.1" y="91">GND2</text>
<text x="175.2" y="101.2">+15V</text>
<text x="112.5" y="105">PN2222A</text>
<text x="115.5" y="102.5">Q1</text>
<text x="68.6" y="113.9">F1</text>
<text x="93.9" y="113.9">R4</text>
<text x="127" y="111.4">R1</text>
<text x="127" y="113.9">1k</text>
<text x="135.3" y="112.6">TR1</text>
<text x="140.3" y="112.6">~3.5V2</text>
<text x="147.2" y="113.9">D3</text>
<text x="151" y="113.9">-15V</text>
<text x="169.5" y="113.9">~3.5V1</text>
<text x="180.3" y="108.8">R3</text>
<text x="180.3" y="111.4">0</text>
<text x="59.3" y="115.2">+5V_isol</text>
<text x="67.7" y="116.4">0.5A</text>
<text x="81.3" y="115.2">L1</text>
<text x="81.9" y="117.7">L</text>
<text x="94.5" y="116.4">0</text>
<text x="132.8" y="115.2">6+6:2+2</text>
<text x="144.4" y="116.4">1N47xxA</text>
<text x="163.2" y="119">~3.5V2</text>
<text x="166.3" y="116.4">-15V</text>
<text x="188" y="119">J8</text>
<text x="80" y="125.7">470u</text>
<text x="80" y="123.2">C15</text>
<text x="92.7" y="125.7">470u</text>
<text x="92.7" y="123.2">C13</text>
<text x="105.4" y="124.1">C14</text>
<text x="147.3" y="122.8">~3.5V1</text>
<text x="188" y="121.5">VU_meter_pwr</text>
<text x="105.4" y="126.6">0.1u</text>
<text x="127" y="126.6">R2</text>
<text x="127" y="129.1">1k</text>
<text x="177" y="131.7">GND</text>
<text x="86.3" y="134.2">GND2</text>
<text x="107.8" y="136.8">GND2</text>
<text x="115.5" y="135.5">Q2</text>
<text x="112.5" y="138">PN2222A</text>
<text x="150" y="159.6">MountingHole_Pad</text>
<text x="157.4" y="157.1">H1</text>
<text x="157.4" y="167.2">H2</text>
<text x="150" y="169.8">MountingHole_Pad</text>
<text x="150" y="179.9">MountingHole_Pad</text>
<text x="157.4" y="177.4">H3</text>
<text x="161.8" y="179.9">GND</text>
<text x="150" y="190.1">MountingHole_Pad</text>
<text x="157.4" y="187.6">H4</text>
</g>
<g font-size="1.8" fill="#a90000">
<text x="106" y="34">1</text>
<text x="118.7" y="34">3</text>
<text x="158" y="34">1</text>
<text x="170.7" y="34">3</text>
<text x="57.1" y="40.4">1</text>
<text x="78.5" y="37.5" transform="rotate(-90 78.5 37.5)">2</text>
<text x="112.8" y="41.3" transform="rotate(-90 112.8 41.3)">2</text>
<text x="149.8" y="40.4">1</text>
<text x="164.8" y="41.3" transform="rotate(-90 164.8 41.3)">2</text>
<text x="200.6" y="40.4">1</text>
<text x="57.1" y="42.9">2</text>
<text x="57.1" y="45.5">3</text>
<text x="71.7" y="45.2">4</text>
<text x="84.4" y="45.2">1</text>
<text x="112.8" y="46.4" transform="rotate(-90 112.8 46.4)">1</text>
<text x="149.8" y="42.9">2</text>
<text x="149.8" y="45.5">3</text>
<text x="164.8" y="46.4" transform="rotate(-90 164.8 46.4)">1</text>
<text x="200.6" y="42.9">2</text>
<text x="200.6" y="45.5">3</text>
<text x="78.5" y="50.2" transform="rotate(-90 78.5 50.2)">3</text>
<text x="106" y="51.8">2</text>
<text x="118.7" y="51.8">3</text>
<text x="158" y="51.8">2</text>
<text x="170.7" y="51.8">3</text>
<text x="78.5" y="75.6" transform="rotate(-90 78.5 75.6)">2</text>
<text x="57.1" y="79.8">1</text>
<text x="57.1" y="82.3">2</text>
<text x="71.7" y="83.3">4</text>
<text x="84.4" y="83.3">1</text>
<text x="144.7" y="79.8">1</text>
<text x="144.7" y="82.3">2</text>
<text x="78.5" y="88.3" transform="rotate(-90 78.5 88.3)">3</text>
<text x="112.3" y="107.7">1</text>
<text x="119.9" y="107.7">3</text>
<text x="182.8" y="112.8">1</text>
<text x="116.6" y="115" transform="rotate(-90 116.6 115)">2</text>
<text x="132.6" y="116.6">1</text>
<text x="132.6" y="119.1">2</text>
<text x="140.3" y="116.6">6</text>
<text x="140.3" y="119.1">5</text>
<text x="182.8" y="115.3">2</text>
<text x="182.8" y="117.9">3</text>
<text x="116.6" y="125.2" transform="rotate(-90 116.6 125.2)">2</text>
<text x="132.6" y="121.7">3</text>
<text x="140.3" y="121.7">4</text>
<text x="182.8" y="120.4">4</text>
<text x="182.8" y="122.9">5</text>
<text x="182.8" y="125.5">6</text>
<text x="112.3" y="130.6">1</text>
<text x="119.9" y="130.6">3</text>
</g>
<g font-size="1.4" fill="#006464">
<text x="114.5" y="71.8">DC_DC_small</text>
<text x="113.1" y="78.2">+IN</text>
<text x="121.3" y="78.2">+OUT</text>
<text x="113.1" y="84.6">-IN</text>
<text x="121.3" y="84.6">-OUT</text>
</g>
<g font-size="1.4" fill="#a90000">
<text x="111.1" y="77.2">1</text>
<text x="126.4" y="77.2">3</text>
<text x="111.1" y="83.6">2</text>
<text x="126.4" y="83.6">4</text>
</g>
</svg>
